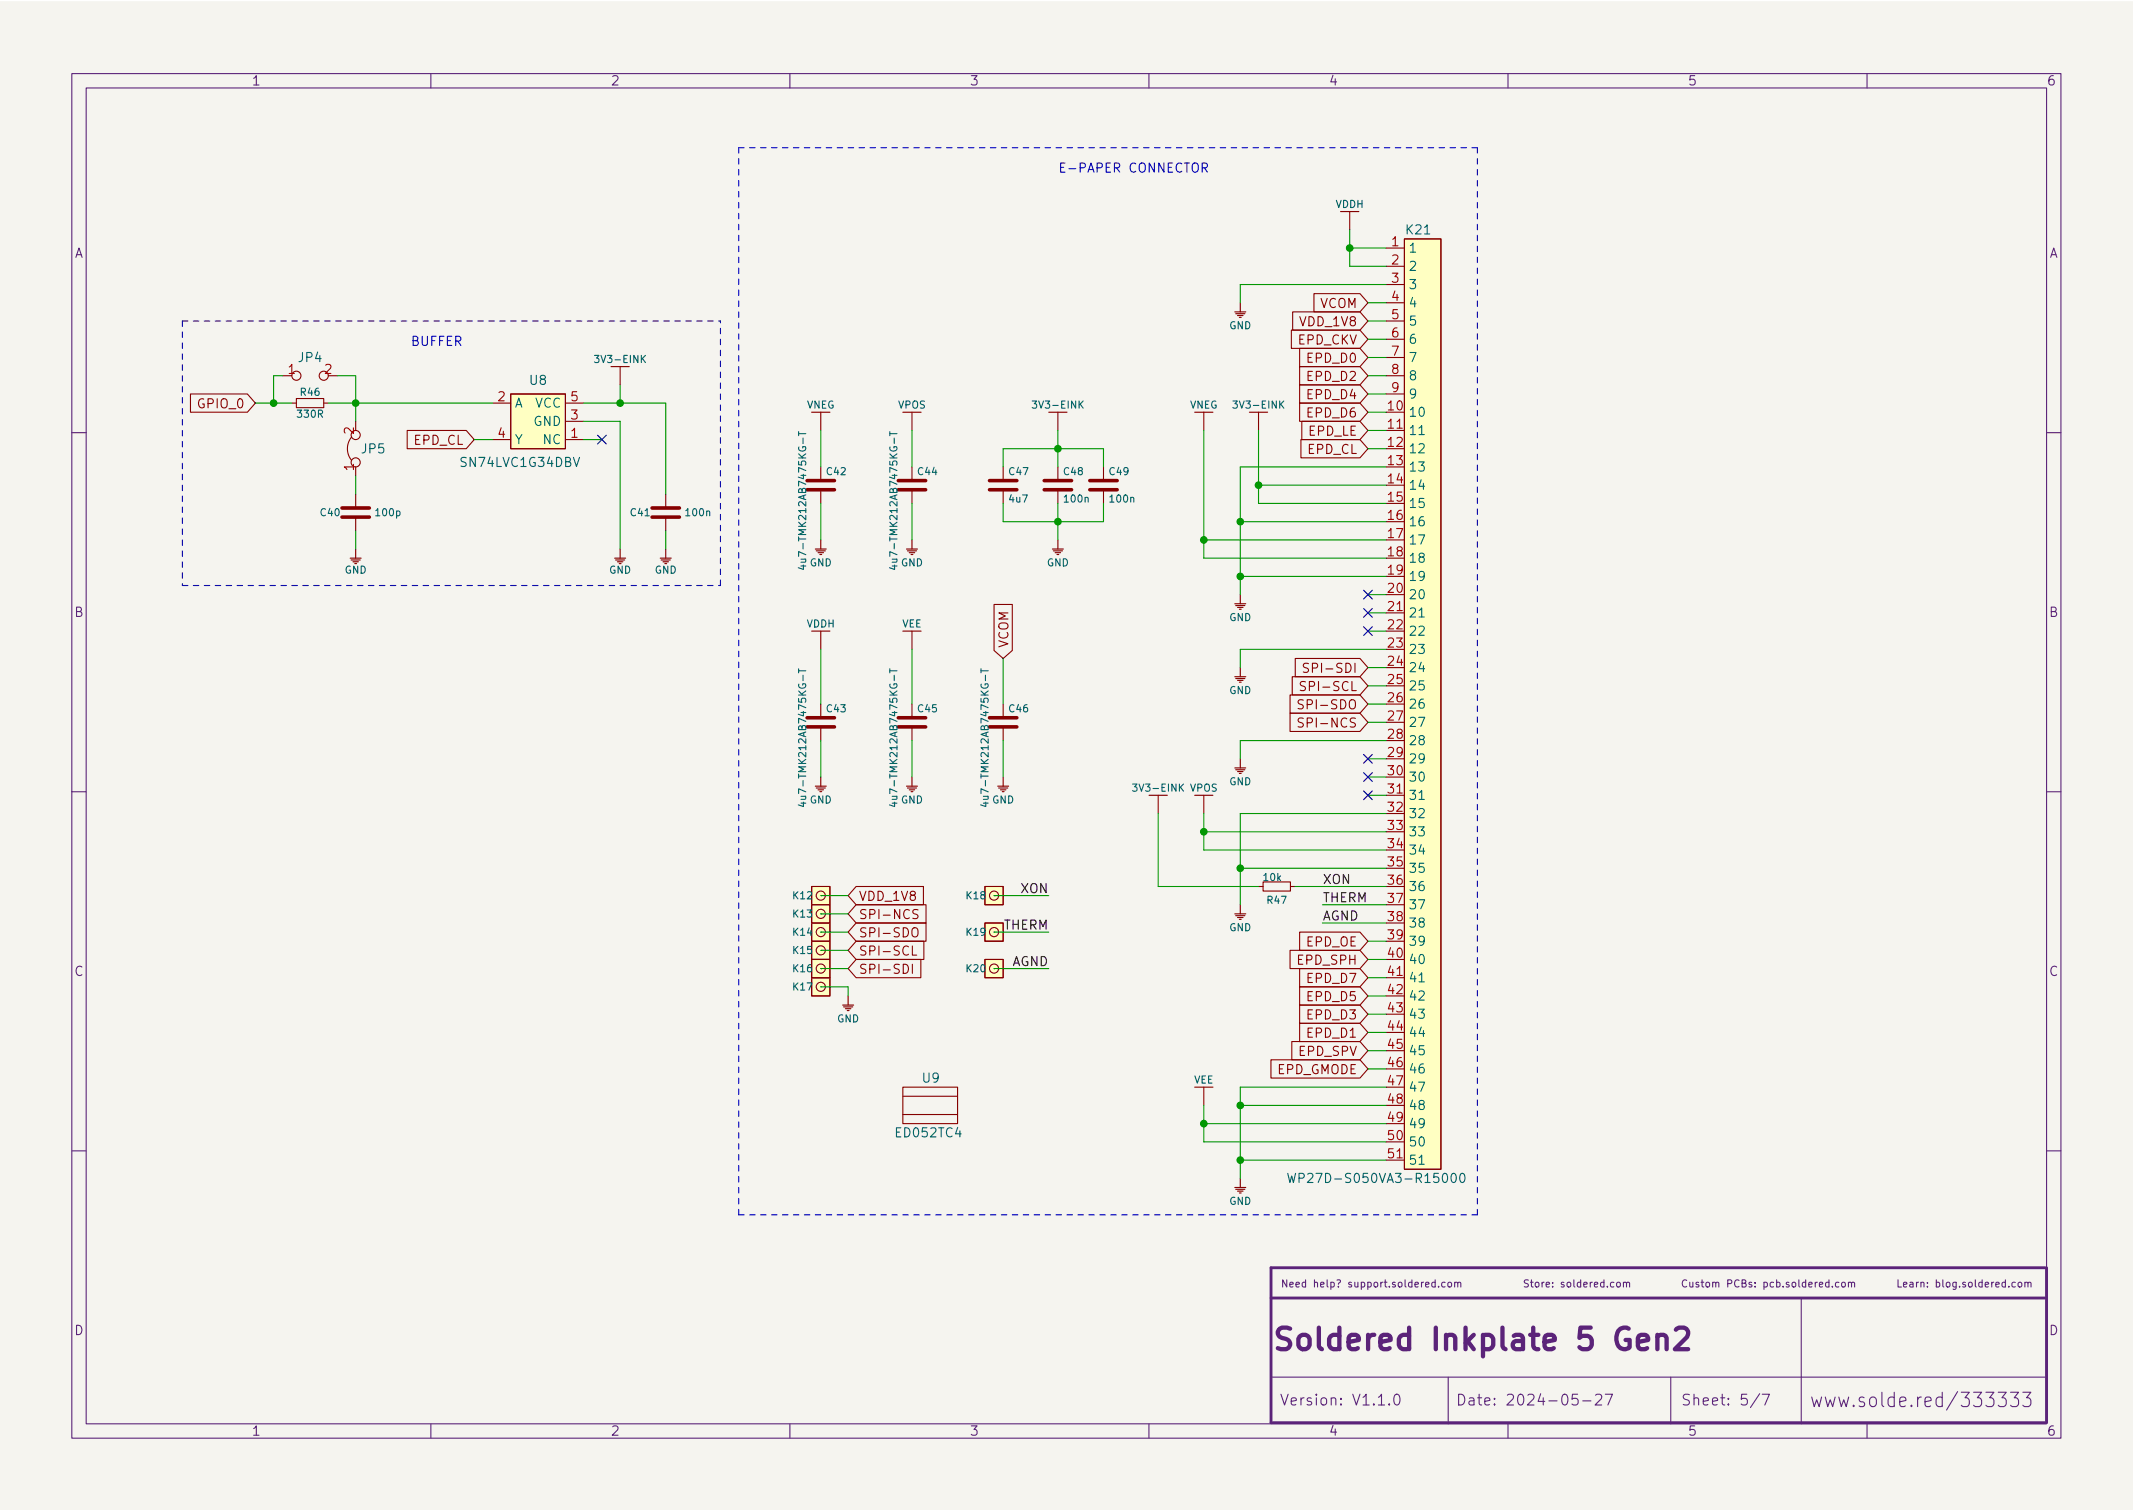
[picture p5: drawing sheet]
<svg xmlns="http://www.w3.org/2000/svg" width="297mm" height="210mm" viewBox="0 0 297 210" stroke-linecap="round" stroke-linejoin="round" font-family="sans-serif">
<path d="M0 .2h297v210.1h-297z" fill="#f5f4ef" stroke="#f5f4ef" stroke-width=".14"/>
<g fill="none" stroke="#5b2379" stroke-width=".15">
<path d="M10 10.2h277v190.1h-277zM12 12.2h273v186.1h-273zM60 10.2v2M110 10.2v2M160 10.2v2M210 10.2v2M260 10.2v2M10 60.2h2M285 60.2h2M10 110.2h2M285 110.2h2M10 160.2h2"/>
<path d="M199.9 178.6l-.3-.1-.2 .2 .1 .5h.4M199.9 178.2v1M200.3 179.1v.1M201.2 178.6l-.2-.1-.2 .2 .1 .5h.3M201.7 178.6l.3-.1 .1 .2v.3l-.1 .2h-.3l-.1-.2zM202.6 178.6l.1-.1 .3 .1v.6M202.6 178.5v.7M203 178.7l.1-.2 .3 .1v.6M225.2 178.6l.1-.1 .3 .1v.4v.2h-.3l-.1-.1zM226.1 178.6l.1-.1 .3 .1v.6M226.1 178.5v.7M226.5 178.7l.1-.2 .3 .1v.6"/>
<path d="M234.9 178.3a.47 .47 0 0 0-.7 .3 .47 .47 0 0 0 .5 .6l.2-.1M235.3 178.5l.1 .7h.2l.1-.1M235.7 178.5v.7M236.6 178.6l-.3-.1-.1 .2v.1l.4 .1v.3h-.4M236.9 178.5h.4M237 178.2v.9l.3 .1M237.6 178.6l.3-.1 .2 .2v.3l-.2 .2h-.3v-.2zM238.5 178.6l.1-.1 .3 .1v.6M238.5 178.5v.7M238.9 178.7l.2-.2 .2 .1 .1 .6M240.6 178.7h.5l.1-.2-.1-.2-.5-.1v1M242.2 178.3a.47 .47 0 0 0-.7 .3 .47 .47 0 0 0 .5 .6l.2-.1"/>
<path d="M242.6 178.7l.4-.1 .1-.1v-.2l-.5-.1v1h.4l.1-.1 .1-.2-.3-.2M243.9 178.6l-.2-.1-.1 .2v.1l.3 .1v.3h-.3M244.4 179.1v.1M244.4 178.6v.1M245.6 178.6l.3-.1 .2 .2-.1 .5h-.4M245.6 178.5v1M247 178.6l-.3-.1-.2 .2 .1 .5h.4M247.4 178.6l.3-.1 .2 .2-.1 .5h-.4M247.4 178.2v1M248.3 179.1v.1M249.1 178.6l-.2-.1-.2 .2 .1 .1 .3 .1v.3h-.4M249.6 178.6l.3-.1 .2 .2v.3l-.2 .2h-.3v-.2z"/>
<path d="M250.5 178.2v.9l.1 .1M251.5 178.6l-.3-.1-.2 .2 .1 .5h.4M251.5 178.2v1M251.9 178.9l.5-.1-.1-.2-.3-.1-.1 .2v.5h.4M252.8 178.5v.7M253.1 178.5l-.3 .2M253.4 178.9l.4-.1v-.2l-.3-.1-.1 .2v.5h.4M254.7 178.6l-.3-.1-.2 .2 .1 .5h.4M254.7 178.2v1M255.2 179.1v.1M256.1 178.6l-.3-.1-.2 .2 .1 .5h.4M256.5 178.6l.1-.1 .3 .1 .1 .4-.1 .2h-.3l-.1-.1z"/>
<path d="M257.4 178.6l.2-.1 .2 .1v.6M257.4 178.5v.7M257.8 178.7l.2-.2 .2 .1 .1 .6M280.6 178.6l-.2-.1-.2 .2 .1 .5h.3M281.1 178.6l.1-.1 .3 .1 .1 .4-.1 .2h-.3l-.1-.1zM282 178.6l.1-.1 .3 .1v.6M282 178.5v.7M282.4 178.7l.2-.2 .2 .1v.6M285 160.2h2M60 198.3v2M110 198.3v2M160 198.3v2"/>
<path d="M177 191.8h108M193.5 195.5v.1h-.1l.1-.1v.1M194.3 194.2a.36 .36 0 0 1 .6 .2 .77 .77 0 0 1-.4 1.2 1 1 0 0 1-.2-1.4zM201.7 191.8v6.5M210 198.3v2M219.7 194.1h-.7l-.1 .7 .2-.1 .5 .1 .2 .2-.1 .5-.2 .1h-.4l-.2-.1M220.4 195.1h1.2M222.2 194.3l.2-.2 .5 .1a.41 .41 0 0 1 .1 .6l-.9 .8h1M223.6 194.1h1l-.7 1.5M232.7 191.8v6.5M245.1 194.1l-1.3 1.9M245.4 194.1h1l-.6 1.5"/>
<path d="M250.8 180.7v17.6M260 198.3v2M270.5 194.6l-.5-.1-.4 .4v.6l.2 .3 .2 .1 .5-.1M270.5 193.9v2M272.6 193.8l-1.5 2.5M281.7 193.9h1.1l-.6 .7a.49 .49 0 0 1 .6 .4v.5l-.2 .3-.1 .1h-.5l-.3-.2"/>
</g>
<path d="M228.1 186.9l1.4-.3-.1-.6-.3-.1h-.6l-.3 .1-.1 .3v1.1l.1 .3 .3 .2h.6l.3-.2M230.8 186.2a.74 .74 0 0 1 1.3 .1v1.6M230.8 185.9v2M233.4 185.2l.4-.3h.7a.81 .81 0 0 1 .4 1.3l-1.7 1.7h1.9" fill="none" stroke="#5b2379" stroke-width=".6"/>
<path d="M284.8 176.5h-107.8v21.6h107.9M285 176.5v21.6M177 180.7h108" fill="none" stroke="#5b2379" stroke-width=".4"/>
<g fill="#ffffc2" stroke="#ffffc2" stroke-width=".14">
<path d="M113 131.1h2.6v2.5h-2.6z"/>
<path d="M137.2 123.4h2.5v2.6h-2.5z"/>
<path d="M113 123.4h2.6v2.6h-2.6z"/>
<path d="M137.2 128.5h2.5v2.6h-2.5z"/>
<path d="M71.1 54.9h7.6v7.6h-7.6z"/>
<path d="M137.2 133.6h2.5v2.5h-2.5z"/>
<path d="M113 128.5h2.6v2.6h-2.6z"/>
<path d="M113 136.1h2.6v2.6h-2.6z"/>
<path d="M113 126h2.6v2.5h-2.6z"/>
<path d="M113 133.6h2.6v2.5h-2.6z"/>
<path d="M195.6 33.3h5.1v129.5h-5.1z"/>
</g>
<g fill="none" stroke="#840000" stroke-width=".15">
<path d="M188 29.5v2.5M193 34.5h2.6M193 37.1h2.6M193 39.6h2.6M195.6 33.3h5.1v129.5h-5.1zM26.5 54.9h7.9l1.2 1.2-1.2 1.3h-7.9zM39.4 52.3h1.2M40.6 56.1h.7M41.3 55.5h3.8v1.3h-3.8zM45.1 56.1h.6M45.7 52.3h1.3M49.5 58.7v1.2"/>
<path d="M56.7 59.9h8.2l1.1 1.3-1.1 1.3h-8.2zM68.6 56.1h2.5M71.1 54.9h7.6v7.6h-7.6zM78.7 56.1h2.6M78.7 58.7h2.6M86.4 51v2.6M114.3 57.4v2.5M127 57.4v2.5M147.3 57.4v2.5M167.6 57.4v2.5M175.3 57.4v2.5M179.8 46h9.6l1.1 1.2-1.1 1.3h-9.6z"/>
<path d="M180 43.4h9.4l1.1 1.3-1.1 1.3h-9.4zM181 53.6h8.4l1.1 1.3-1.1 1.2h-8.4zM181 48.5h8.4l1.1 1.3-1.1 1.2h-8.4zM181 51h8.4l1.1 1.3-1.1 1.3h-8.4zM181 56.1h8.4l1.1 1.3-1.1 1.3h-8.4zM181.3 58.7h8.1l1.1 1.2-1.1 1.3h-8.1zM183 40.9h6.4l1.1 1.3-1.1 1.2h-6.4zM193 52.3h2.6M193 59.9h2.6M193 42.2h2.6M193 44.7h2.6M193 47.2h2.6"/>
<path d="M193 49.8h2.6M193 54.9h2.6M48.9 60.9a2.55 2.55 0 0 0 .1 3.2M49.5 65v1.3M49.5 68.8v1.9M49.5 72v1.9M68.6 61.2h2.5M78.7 61.2h2.6M92.7 68.8v1.9M92.7 72v1.9M114.3 65v1.9M114.3 68.2v1.9"/>
<path d="M127 65v1.9M127 68.2v1.9M139.7 65v1.9M139.7 68.2v1.9M147.3 65v1.9M147.3 68.2v1.9M153.7 65v1.9M153.7 68.2v1.9M181.2 61.2h8.2l1.1 1.3-1.1 1.2h-8.2zM114.3 87.9v2.5M114.3 98v1.9M127 87.9v2.5"/>
<path d="M127 98v1.9M138.4 84.2h2.6v6.4l-1.3 1.1-1.3-1.1zM139.7 98v1.9M179.7 99.3h9.7l1.1 1.3-1.1 1.2h-9.7zM179.7 96.8h9.7l1.1 1.2-1.1 1.3h-9.7zM180 94.2h9.4l1.1 1.3-1.1 1.3h-9.4zM180.4 91.7h9l1.1 1.3-1.1 1.2h-9zM181.5 97.5l-.5-.1-.2 .2v.3l.6 .3 .1 .3-.2 .2-.5-.1M181.8 95l-.5-.1-.2 .2 .1 .3 .5 .3v.3l-.1 .2-.5-.1M182.2 92.4h-.5l-.1 .1v.3l.5 .3 .1 .3-.2 .2h-.5M193 85.3h2.6M114.3 101.2v1.9"/>
<path d="M127 101.2v1.9M139.7 101.2v1.9M161.3 110.7v2.6M167.6 110.7v2.6M181.5 100h-.5l-.2 .1v.4l.6 .2 .1 .3-.2 .2h-.5M193 110.7h2.6M113 131.1h2.6v2.5h-2.6zM113 123.4h2.6v2.6h-2.6zM113 128.5h2.6v2.6h-2.6zM113 136.1h2.6v2.6h-2.6zM113 126h2.6v2.5h-2.6zM113 133.6h2.6v2.5h-2.6z"/>
<path d="M114.3 132.3h.1M114.3 124.7h.1M114.3 129.8h.1M114.3 137.4h.1M114.3 127.2h.1M114.3 134.9h.1M119.2 133.6h9v2.5h-9l-1.1-1.2zM119.2 123.4h9.4v2.6h-9.4l-1.1-1.3zM119.2 126h9.8v2.5h-9.8l-1.1-1.3zM119.2 128.5h9.8v2.6h-9.8l-1.1-1.3zM119.2 131.1h9.5v2.5h-9.5l-1.1-1.3zM125.8 134.3a.64 .64 0 0 1 .7 .6 .64 .64 0 0 1-.7 .6z"/>
<path d="M127.1 131.7v1.3h.6M127.1 134.3v1.2M127.2 129.2a.42 .42 0 0 1 .4 0 .42 .42 0 0 1 .2 .4v.4a.42 .42 0 0 1-.4 .5 .42 .42 0 0 1-.4-.5v-.4zM127.8 126.7l-.4-.1-.3 .3 .1 .3 .6 .2v.4l-.2 .1h-.5M137.2 123.4h2.5v2.6h-2.5zM137.2 128.5h2.5v2.6h-2.5zM137.2 133.6h2.5v2.5h-2.5zM138.4 124.7h.1M138.4 129.8h.1M138.4 134.9h.1M175.3 123.4h.6M175.9 122.8h3.8v1.3h-3.8z"/>
<path d="M179.7 132.3h9.7l1.1 1.3-1.1 1.3h-9.7zM179.7 123.4h.6M181 137.4h8.4l1.1 1.3-1.1 1.2h-8.4zM181 134.9h8.4l1.1 1.2-1.1 1.3h-8.4zM181 139.9h8.4l1.1 1.3-1.1 1.3h-8.4zM181 129.8h8.4l1.1 1.3-1.1 1.2h-8.4zM193 136.1h2.6M125.7 151.4h7.6v5.1h-7.6zM125.7 155.2h7.6M125.7 152.6h7.6M167.6 151.4v2.5M177 147.6h12.4l1.1 1.2-1.1 1.3h-12.4z"/>
<path d="M179.9 145h9.5l1.1 1.3-1.1 1.3h-9.5zM181 142.5h8.4l1.1 1.3-1.1 1.2h-8.4zM193 161.5h2.6"/>
<circle cx="41.3" cy="52.3" r=".63"/>
<circle cx="45.1" cy="52.3" r=".63"/>
<circle cx="49.5" cy="60.6" r=".63"/>
<circle cx="49.5" cy="64.4" r=".63"/>
<circle cx="114.3" cy="124.7" r=".63"/>
<circle cx="114.3" cy="127.2" r=".63"/>
<circle cx="114.3" cy="129.8" r=".63"/>
<circle cx="114.3" cy="134.9" r=".63"/>
<circle cx="114.3" cy="132.3" r=".63"/>
<circle cx="114.3" cy="137.4" r=".63"/>
<circle cx="138.4" cy="124.7" r=".63"/>
<circle cx="138.4" cy="129.8" r=".63"/>
<circle cx="138.4" cy="134.9" r=".63"/>
</g>
<g fill="none" stroke="#840000" stroke-width=".16">
<path d="M186.7 29.5h2.5M85.1 51h2.5M113 57.4h2.6M125.7 57.4h2.6M146 57.4h2.6M166.4 57.4h2.5M172 43.4h1.5M172.1 43.7h1.3M172.3 43.9h.8M172.6 44.2h.2M172.7 42.2v1.2M174 57.4h2.5"/>
<path d="M48.8 77.7h1.5M48.9 78h1.3M49.1 78.2h.8M49.5 76.4v1.3M85.6 77.7h1.5M85.7 78h1.3M86 78.2h.7M86.4 76.4v1.3M91.9 77.7h1.6M92.1 78h1.2M92.3 78.2h.8M92.7 76.4v1.3"/>
<path d="M113.5 76.4h1.6M113.7 76.7h1.2M113.9 77h.8M114.2 77.2h.2M114.3 75.2v1.2M126.2 76.4h1.6M126.4 76.7h1.2M126.6 77h.8M126.9 77.2h.2M127 75.2v1.2M146.6 76.4h1.5M146.7 76.7h1.3"/>
<path d="M146.9 77h.8M147.2 77.2h.2M147.3 75.2v1.2M113 87.9h2.6M125.7 87.9h2.6M172 84.1h1.5M172 94.2h1.5M172.1 84.3h1.3M172.1 94.5h1.3M172.3 84.6h.8M172.3 94.7h.8M172.6 84.8h.2"/>
<path d="M172.6 95h.2M172.7 82.8v1.3M172.7 93v1.2M113.5 109.5h1.6M113.7 109.7h1.2M113.9 110h.8M114.2 110.2h.2M114.3 108.2v1.3M126.2 109.5h1.6M126.4 109.7h1.2M126.6 110h.8M126.9 110.2h.2"/>
<path d="M127 108.2v1.3M138.9 109.5h1.6M139.1 109.7h1.2M139.3 110h.8M139.6 110.2h.2M139.7 108.2v1.3M160 110.7h2.6M166.4 110.7h2.5M172 106.9h1.5M172.1 107.2h1.3M172.3 107.4h.8M172.6 107.7h.2"/>
<path d="M172.7 105.7v1.2M117.3 139.9h1.6M118.1 138.7v1.2M172 127.2h1.5M172.1 127.5h1.3M172.3 127.8h.8M172.6 128h.2M172.7 126v1.2M117.5 140.2h1.2M117.7 140.5h.8M118 140.7h.2M166.4 151.4h2.5"/>
<path d="M172 165.3h1.5M172.1 165.6h1.3M172.3 165.9h.8M172.6 166.1h.2M172.7 164.1v1.2"/>
</g>
<g fill="none" stroke="#840000" stroke-width=".5">
<path d="M47.6 72h3.8M47.6 70.7h3.8M90.8 72h3.8M90.8 70.7h3.8M112.4 68.2h3.8M112.4 66.9h3.8M125.1 68.2h3.8M125.1 66.9h3.8M137.8 68.2h3.8M137.8 66.9h3.8M145.4 68.2h3.8M145.4 66.9h3.8"/>
<path d="M151.8 68.2h3.8M151.8 66.9h3.8M112.4 99.9h3.8M125.1 99.9h3.8M137.8 99.9h3.8M112.4 101.2h3.8M125.1 101.2h3.8M137.8 101.2h3.8"/>
</g>
<g fill="none" stroke="#006464" stroke-width=".15">
<path d="M111.2 60.1v.6M111.2 60.4h1M111.5 78.8h.7M111.8 61v.8M111.9 78.7v.6l-.7-.3M123.9 60.1v.6M123.9 60.4h1M124.2 78.8h.7M124.5 61v.8M124.6 78.7v.6l-.7-.3M197.6 60.5h.7M111.2 93.4h1"/>
<path d="M111.2 93.1v.6M111.8 94v.8M123.9 93.4h1M123.9 93.1v.6M124.5 94v.8M136.6 93.1v.6M136.6 93.4h1M137.2 94v.8M197.6 85.9h.7M111.5 111.8h.7M111.9 111.7v.6l-.7-.2M124.2 111.8h.7"/>
<path d="M124.6 111.7v.6l-.7-.2M136.9 111.8h.7M137.3 111.7v.6l-.7-.2M197.6 111.3h.7M197.6 136.7h.7M179.3 163.4l.3 1.3 .3-1 .2 1 .3-1.3M197.6 162.1h.7M202.2 163.5l.3-.1a.79 .79 0 0 1 0 1.3l-.2-.1-.2-.2v-.5zM203.4 163.5l.3-.1a.79 .79 0 0 1 0 1.3l-.2-.1-.2-.2v-.5z"/>
</g>
<path d="M167.4 23.4l.6-.1 .1-.2v-.3l-.2-.1h-.5v1.3M167.7 23.4l.4 .6" fill="none" stroke="#0000c2" stroke-width=".15"/>
<path d="M102.9 20.6h102.8M205.7 20.6v148.6M25.4 44.7v36.8M25.4 44.7h74.9M25.4 81.5h74.9M100.3 81.5v-36.8M102.9 169.2v-148.6M205.7 169.2h-102.8" fill="none" stroke="#0000c2" stroke-width=".15" stroke-dasharray=".8 .8"/>
<g fill="none" stroke="#009600" stroke-width=".15">
<path d="M188 32v5.1h5M188 34.5h5M193 39.6h-20.3v2.6M35.6 56.1h5M39.4 52.3h-1.3v3.8M45.7 56.1h22.9M47 52.3h2.5v6.4M81.3 56.1h11.4v12.7M81.3 58.7h5.1v17.7M86.4 53.6v2.5M114.3 59.9v5.1M127 59.9v5.1"/>
<path d="M147.3 59.9v5.1M167.6 59.9v17.8h25.4M175.3 59.9v10.2h17.7M190.5 52.3h2.5M190.5 54.9h2.5M190.5 57.4h2.5M190.5 47.2h2.5M190.5 49.8h2.5M190.5 59.9h2.5M190.5 42.2h2.5M190.5 44.7h2.5M49.5 66.3v2.5"/>
<path d="M49.5 73.9v2.5M66 61.2h2.6M81.3 61.2h2.5M92.7 73.9v2.5M114.3 70.1v5.1M127 70.1v5.1M139.7 70.1v2.5h14v-2.5M139.7 65v-2.5h14v2.5M147.3 70.1v5.1M167.6 75.2h25.4M172.7 72.6h20.3M175.3 67.6h17.7"/>
<path d="M190.5 62.5h2.5M193 65h-20.3v17.8M114.3 90.4v7.6M127 90.4v7.6M139.7 91.7v6.3M172.7 80.3h20.3M190.5 93h2.5M190.5 98h2.5M190.5 87.9h2.5M190.5 95.5h2.5M190.5 82.8h2.5M190.5 85.3h2.5"/>
<path d="M193 90.4h-20.3v2.6M114.3 103.1v5.1M127 103.1v5.1M139.7 103.1v5.1M161.3 113.3v10.1h14M167.6 113.3v5.1h25.4M167.6 115.8h25.4M190.5 100.6h2.5M190.5 108.2h2.5M190.5 110.7h2.5M190.5 105.7h2.5M193 103.1h-20.3v2.6"/>
<path d="M193 113.3h-20.3v12.7M114.3 137.4h3.8v1.3M114.3 134.9h3.8M114.3 127.2h3.8M114.3 129.8h3.8M114.3 132.3h3.8M114.3 124.7h3.8M138.4 134.9h7.6M138.4 129.8h7.6M138.4 124.7h7.6M172.7 120.9h20.3M180.3 123.4h12.7"/>
<path d="M184.1 128.5h8.9M184.1 126h8.9M190.5 133.6h2.5M190.5 136.1h2.5M190.5 138.7h2.5M190.5 131.1h2.5M167.6 156.5h25.4M167.6 153.9v5.1h25.4M172.7 153.9h20.3M190.5 148.8h2.5M190.5 146.3h2.5M190.5 143.8h2.5"/>
<path d="M190.5 141.2h2.5M193 151.4h-20.3v12.7M172.7 161.5h20.3"/>
</g>
<g fill="none" stroke="#000084" stroke-width=".15">
<path d="M83.2 60.6l1.2 1.2M84.4 60.6l-1.2 1.2M189.9 84.7l1.2 1.2M189.9 82.2l1.2 1.2M189.9 87.3l1.2 1.2M191.1 84.7l-1.2 1.2M191.1 82.2l-1.2 1.2M191.1 87.3l-1.2 1.2M189.9 110.1l1.2 1.2M189.9 105l1.2 1.3M189.9 107.6l1.2 1.2M191.1 110.1l-1.2 1.2"/>
<path d="M191.1 105l-1.2 1.3M191.1 107.6l-1.2 1.2"/>
</g>
<g fill="#009600" stroke="#009600" stroke-width=".15">
<circle cx="172.7" cy="120.9" r=".46"/>
<circle cx="175.3" cy="67.6" r=".46"/>
<circle cx="188" cy="34.5" r=".46"/>
<circle cx="147.3" cy="72.6" r=".46"/>
<circle cx="147.3" cy="62.5" r=".46"/>
<circle cx="167.6" cy="156.5" r=".46"/>
<circle cx="172.7" cy="161.5" r=".46"/>
<circle cx="167.6" cy="115.8" r=".46"/>
<circle cx="172.7" cy="153.9" r=".46"/>
<circle cx="49.5" cy="56.1" r=".46"/>
<circle cx="86.4" cy="56.1" r=".46"/>
<circle cx="38.1" cy="56.1" r=".46"/>
<circle cx="172.7" cy="72.6" r=".46"/>
<circle cx="172.7" cy="80.3" r=".46"/>
<circle cx="167.6" cy="75.2" r=".46"/>
</g>
<text font-size="4.2" fill="#5b2379" x="177" y="188">Soldered Inkplate 5 Gen2</text>
<g font-size="2.8" fill="#5b2379">
<text x="252" y="196">www.solde.red/</text>
<text x="272.8" y="196">333333</text>
</g>
<g font-size="2.1" fill="#5b2379">
<text x="178.2" y="195.7">Version: V1.1.0</text>
<text x="202.7" y="195.7">Date: 2024-05-27</text>
<text x="234" y="195.7">Sheet: 5/7</text>
</g>
<g font-size="1.8" fill="#5b2379">
<text x="35" y="11.9">1</text>
<text x="85" y="11.9">2</text>
<text x="135" y="11.9">3</text>
<text x="185" y="11.9">4</text>
<text x="235" y="11.9">5</text>
<text x="285" y="11.9">6</text>
<text x="10.3" y="35.9">A</text>
<text x="285.3" y="35.9">A</text>
<text x="10.3" y="85.9">B</text>
<text x="285.3" y="85.9">B</text>
<text x="10.3" y="135.9">C</text>
<text x="285.3" y="135.9">C</text>
<text x="10.3" y="185.9">D</text>
<text x="285.3" y="185.9">D</text>
<text x="35" y="199.9">1</text>
<text x="85" y="199.9">2</text>
<text x="135" y="199.9">3</text>
<text x="185" y="199.9">4</text>
<text x="235" y="199.9">5</text>
<text x="285" y="199.9">6</text>
</g>
<g font-size="1.8" fill="#0000c2">
<text x="147.3" y="24">E-PAPER CONNECTOR</text>
<text x="57.1" y="48.2">BUFFER</text>
</g>
<g font-size="1.8" fill="#a90000">
<text x="193.8" y="34.3">1</text>
<text x="193.8" y="36.8">2</text>
<text x="193.8" y="39.4">3</text>
<text x="193.8" y="41.9">4</text>
<text x="193.8" y="44.4">5</text>
<text x="193.8" y="47">6</text>
<text x="40.1" y="52.1">1</text>
<text x="45.2" y="52.1">2</text>
<text x="193.8" y="49.5">7</text>
<text x="193.8" y="52.1">8</text>
<text x="69.4" y="55.9">2</text>
<text x="79.5" y="58.4">3</text>
<text x="79.5" y="55.9">5</text>
<text x="193.3" y="57.1">10</text>
<text x="193.3" y="59.7">11</text>
<text x="193.8" y="54.6">9</text>
<text x="49.3" y="65.5" transform="rotate(-90 49.3 65.5)">1</text>
<text x="49.3" y="60.4" transform="rotate(-90 49.3 60.4)">2</text>
<text x="69.4" y="61">4</text>
<text x="79.5" y="61">1</text>
<text x="193.3" y="62.2">12</text>
<text x="193.3" y="64.8">13</text>
<text x="193.3" y="67.3">14</text>
<text x="193.3" y="69.8">15</text>
<text x="193.3" y="72.4">16</text>
<text x="193.3" y="74.9">17</text>
<text x="193.3" y="77.5">18</text>
<text x="193.3" y="80">19</text>
<text x="193.3" y="82.5">20</text>
<text x="193.3" y="85.1">21</text>
<text x="193.3" y="87.6">22</text>
<text x="193.3" y="90.2">23</text>
<text x="193.3" y="92.7">24</text>
<text x="193.3" y="95.2">25</text>
<text x="193.3" y="97.8">26</text>
<text x="193.3" y="100.3">27</text>
<text x="193.3" y="102.9">28</text>
<text x="193.3" y="105.4">29</text>
<text x="193.3" y="107.9">30</text>
<text x="193.3" y="110.5">31</text>
<text x="193.3" y="113">32</text>
<text x="193.3" y="115.6">33</text>
<text x="193.3" y="118.1">34</text>
<text x="193.3" y="120.6">35</text>
<text x="193.3" y="123.2">36</text>
<text x="193.3" y="125.7">37</text>
<text x="193.3" y="128.3">38</text>
<text x="193.3" y="130.8">39</text>
<text x="193.3" y="133.3">40</text>
<text x="193.3" y="135.9">41</text>
<text x="193.3" y="138.4">42</text>
<text x="193.3" y="141">43</text>
<text x="193.3" y="143.5">44</text>
<text x="193.3" y="146">45</text>
<text x="193.3" y="148.6">46</text>
<text x="193.3" y="151.1">47</text>
<text x="193.3" y="153.7">48</text>
<text x="193.3" y="156.2">49</text>
<text x="193.3" y="158.7">50</text>
<text x="193.3" y="161.3">51</text>
</g>
<g font-size="1.8" fill="#006464">
<text x="195.9" y="32.6">K21</text>
<text x="196.1" y="35.2">1</text>
<text x="196.1" y="37.7">2</text>
<text x="196.1" y="40.3">3</text>
<text x="196.1" y="42.8">4</text>
<text x="196.1" y="45.3">5</text>
<text x="196.1" y="47.9">6</text>
<text x="41.6" y="50.4">JP4</text>
<text x="73.8" y="53.6">U8</text>
<text x="196.1" y="50.4">7</text>
<text x="196.1" y="53">8</text>
<text x="71.6" y="56.8">A</text>
<text x="74.3" y="59.3">GND</text>
<text x="74.5" y="56.8">VCC</text>
<text x="196.1" y="58">10</text>
<text x="196.1" y="55.5">9</text>
<text x="50.4" y="63.1">JP5</text>
<text x="64.4" y="65">SN74LVC1G34DBV</text>
<text x="71.6" y="61.8">Y</text>
<text x="75.7" y="61.8">NC</text>
<text x="196.1" y="60.6">11</text>
<text x="196.1" y="63.1">12</text>
<text x="196.1" y="65.7">13</text>
<text x="196.1" y="68.2">14</text>
<text x="196.1" y="70.7">15</text>
<text x="196.1" y="73.3">16</text>
<text x="196.1" y="75.8">17</text>
<text x="196.1" y="78.4">18</text>
<text x="196.1" y="80.9">19</text>
<text x="196.1" y="83.4">20</text>
<text x="196.1" y="86">21</text>
<text x="196.1" y="88.5">22</text>
<text x="196.1" y="91.1">23</text>
<text x="196.1" y="93.6">24</text>
<text x="196.1" y="96.1">25</text>
<text x="196.1" y="98.7">26</text>
<text x="196.1" y="101.2">27</text>
<text x="196.1" y="103.8">28</text>
<text x="196.1" y="106.3">29</text>
<text x="196.1" y="108.8">30</text>
<text x="196.1" y="111.4">31</text>
<text x="196.1" y="113.9">32</text>
<text x="196.1" y="116.5">33</text>
<text x="196.1" y="119">34</text>
<text x="196.1" y="121.5">35</text>
<text x="196.1" y="124.1">36</text>
<text x="196.1" y="126.6">37</text>
<text x="196.1" y="129.2">38</text>
<text x="196.1" y="131.7">39</text>
<text x="196.1" y="134.2">40</text>
<text x="196.1" y="136.8">41</text>
<text x="196.1" y="139.3">42</text>
<text x="196.1" y="141.9">43</text>
<text x="196.1" y="144.4">44</text>
<text x="196.1" y="146.9">45</text>
<text x="196.1" y="149.5">46</text>
<text x="128.5" y="150.7">U9</text>
<text x="196.1" y="152">47</text>
<text x="196.1" y="154.6">48</text>
<text x="124.9" y="158.4">ED052TC4</text>
<text x="196.1" y="157.1">49</text>
<text x="196.1" y="159.6">50</text>
<text x="181.2" y="164.7">WP27D-S050VA3-R15000</text>
<text x="196.1" y="162.2">51</text>
</g>
<g font-size="1.8" fill="#840000">
<text x="180.7" y="48">EPD_CKV</text>
<text x="181.2" y="45.4">VDD_1V8</text>
<text x="183.8" y="42.9">VCOM</text>
<text x="182.2" y="50.5">EPD_D0</text>
<text x="182.2" y="53">EPD_D2</text>
<text x="27.7" y="56.9">GPIO_0</text>
<text x="182.2" y="55.6">EPD_D4</text>
<text x="182.2" y="58.1">EPD_D6</text>
<text x="57.6" y="61.9">EPD_CL</text>
<text x="182.1" y="63.2">EPD_CL</text>
<text x="182.2" y="60.7">EPD_LE</text>
<text x="140.4" y="90.3" transform="rotate(-90 140.4 90.3)">VCOM</text>
<text x="182.7" y="93.7">SPI-SDI</text>
<text x="181.8" y="98.8">SPI-SDO</text>
<text x="181.9" y="101.3">SPI-NCS</text>
<text x="182.1" y="96.2">SPI-SCL</text>
<text x="119.5" y="125.4">VDD_1V8</text>
<text x="119.5" y="128">SPI-NCS</text>
<text x="119.5" y="130.5">SPI-SDO</text>
<text x="181.9" y="131.8">EPD_OE</text>
<text x="119.5" y="135.6">SPI-SDI</text>
<text x="119.5" y="133.1">SPI-SCL</text>
<text x="180.8" y="134.3">EPD_SPH</text>
<text x="182.2" y="136.9">EPD_D7</text>
<text x="182.2" y="139.4">EPD_D5</text>
<text x="182.2" y="141.9">EPD_D3</text>
<text x="177.8" y="149.6">EPD_GMODE</text>
<text x="180.9" y="147">EPD_SPV</text>
<text x="182.2" y="144.5">EPD_D1</text>
</g>
<g font-size="1.8" fill="#0f0f0f">
<text x="142.2" y="124.4">XON</text>
<text x="184.1" y="125.6">THERM</text>
<text x="184.1" y="123.1">XON</text>
<text x="139.8" y="129.4">THERM</text>
<text x="184.1" y="128.2">AGND</text>
<text x="140.8" y="134.5">AGND</text>
</g>
<g font-size="1.4" fill="#006464">
<text x="186" y="28.9">VDDH</text>
<text x="171.2" y="45.8">GND</text>
<text x="83.2" y="50.5">3V3-EINK</text>
<text x="41.5" y="58.2">330R</text>
<text x="41.9" y="55.1">R46</text>
<text x="112.3" y="56.9">VNEG</text>
<text x="125.1" y="56.9">VPOS</text>
<text x="144.2" y="56.9">3V3-EINK</text>
<text x="165.7" y="56.9">VNEG</text>
<text x="172.1" y="56.9">3V3-EINK</text>
<text x="44.7" y="71.9">C40</text>
<text x="52.4" y="71.9">100p</text>
<text x="87.9" y="71.9">C41</text>
<text x="95.6" y="71.9">100n</text>
<text x="115.2" y="66.2">C42</text>
<text x="127.9" y="66.2">C44</text>
<text x="140.6" y="66.2">C47</text>
<text x="140.6" y="70">4u7</text>
<text x="148.2" y="66.2">C48</text>
<text x="148.3" y="70">100n</text>
<text x="154.5" y="66.2">C49</text>
<text x="154.7" y="70">100n</text>
<text x="48" y="79.9">GND</text>
<text x="84.8" y="79.9">GND</text>
<text x="91.2" y="79.9">GND</text>
<text x="112.3" y="78.1" transform="rotate(-90 112.3 78.1)">4u7-TMK212AB7475KG-T</text>
<text x="112.8" y="78.9">GND</text>
<text x="125" y="78.1" transform="rotate(-90 125 78.1)">4u7-TMK212AB7475KG-T</text>
<text x="125.5" y="78.9">GND</text>
<text x="145.8" y="78.9">GND</text>
<text x="112.3" y="87.4">VDDH</text>
<text x="125.6" y="87.4">VEE</text>
<text x="171.2" y="86.5">GND</text>
<text x="115.2" y="99.2">C43</text>
<text x="127.9" y="99.2">C45</text>
<text x="140.6" y="99.2">C46</text>
<text x="171.2" y="96.6">GND</text>
<text x="112.3" y="111.1" transform="rotate(-90 112.3 111.1)">4u7-TMK212AB7475KG-T</text>
<text x="112.8" y="111.9">GND</text>
<text x="125" y="111.1" transform="rotate(-90 125 111.1)">4u7-TMK212AB7475KG-T</text>
<text x="125.5" y="111.9">GND</text>
<text x="137.7" y="111.1" transform="rotate(-90 137.7 111.1)">4u7-TMK212AB7475KG-T</text>
<text x="138.2" y="111.9">GND</text>
<text x="158.2" y="110.2">3V3-EINK</text>
<text x="165.7" y="110.2">VPOS</text>
<text x="171.2" y="109.3">GND</text>
<text x="110.5" y="125.2">K12</text>
<text x="134.6" y="125.2">K18</text>
<text x="176" y="122.7">10k</text>
<text x="176.5" y="125.8">R47</text>
<text x="110.5" y="130.3">K14</text>
<text x="110.5" y="127.7">K13</text>
<text x="134.6" y="130.3">K19</text>
<text x="171.2" y="129.7">GND</text>
<text x="110.5" y="132.8">K15</text>
<text x="110.5" y="137.9">K17</text>
<text x="110.5" y="135.4">K16</text>
<text x="134.6" y="135.4">K20</text>
<text x="116.6" y="142.4">GND</text>
<text x="166.2" y="150.9">VEE</text>
<text x="171.2" y="167.8">GND</text>
</g>
<g font-size="1.4" fill="#5b2379">
<text x="178.3" y="179.3">Need help? support.soldered.com</text>
<text x="212" y="179.3">Store: soldered.com</text>
<text x="264" y="179.3">Learn: blog.soldered.com</text>
</g>
</svg>
